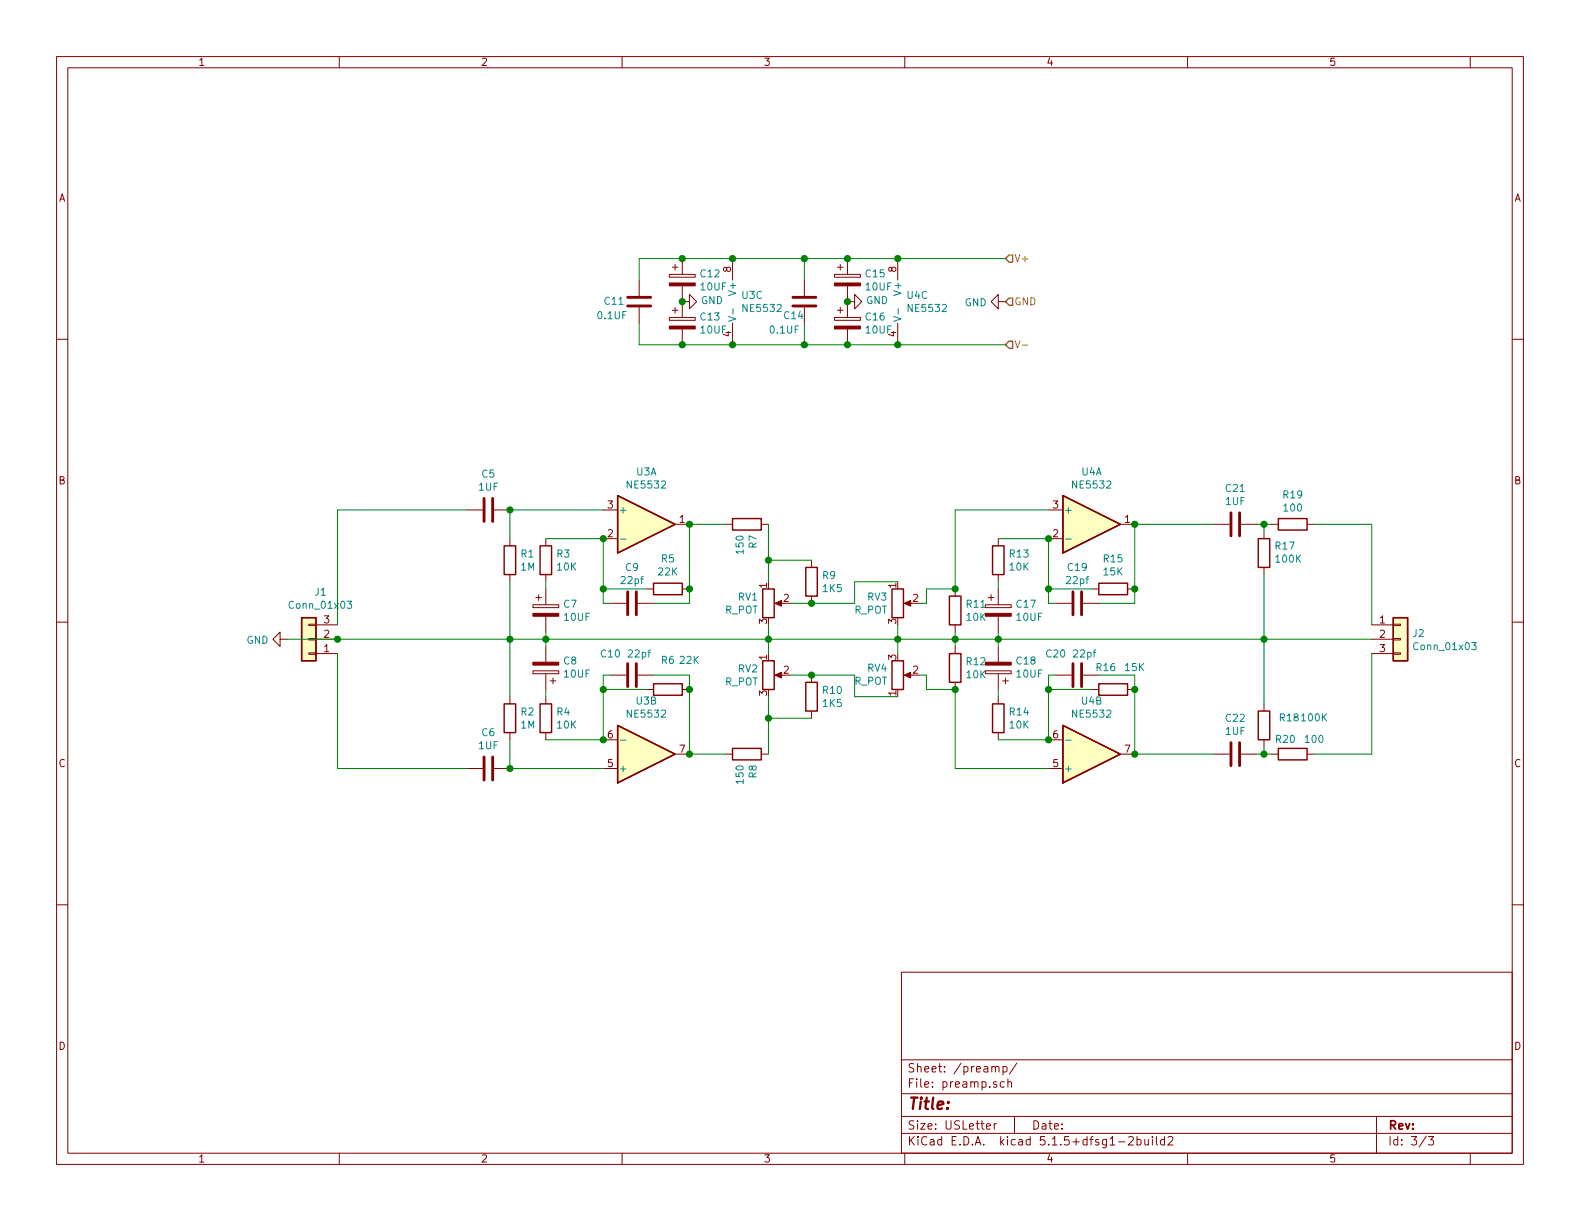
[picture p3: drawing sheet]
<svg xmlns="http://www.w3.org/2000/svg" width="279mm" height="216mm" viewBox="0 0 279 216" stroke-linecap="round" stroke-linejoin="round" font-family="sans-serif">
<g fill="none" stroke="#840000" stroke-width=".18">
<path d="M10 10h259.4v195.9h-259.4zM12 12h255.4v191.9h-255.4zM60 10v2M110 10v2M160 10v2M210 10v2M260 10v2M10 60h2M113 49.5v2.8M113 54.4v2.8M118.4 56.1h4.5v.5h-4.5zM118.4 48.5h4.5v.5h-4.5z"/>
<path d="M118.9 47.2h1M118.9 54.9h1M119.4 46.7v1.1M119.4 54.4v1M120.6 53.3h1.3v-1.2l1.3 1.2-1.3 1.3v-1.3M120.6 45.7v2.8M120.6 50.5v5.6M120.6 58.2v2.8M129.5 45.7v3.8M129.5 57.2v3.8M142.2 49.5v2.8M142.2 54.4v2.8"/>
<path d="M147.6 48.5h4.5v.5h-4.5zM147.6 56.1h4.5v.5h-4.5zM148.1 47.2h1M148.1 54.9h1M148.6 46.7v1.1M148.6 54.4v1M149.9 53.3h1.2v-1.2l1.3 1.2-1.3 1.3v-1.3M149.9 45.7v2.8M149.9 50.5v5.6M149.9 58.2v2.8M158.7 45.7v3.8M158.7 57.2v3.8"/>
<path d="M176.5 53.3v-1.2l-1.2 1.2 1.2 1.3v-1.3h1.3M267.4 60h2M82.5 90.2h2.8M87.4 90.2h2.8M90.2 95.3v1.2M96.5 95.3v1.2M106.7 95.3h2.5M106.7 90.2h2.5M119.4 92.7h2.5M128.3 92.7h1.2M134.6 92.7h1.3M143.5 99.1v1.2"/>
<path d="M176.5 95.3v1.2M185.4 95.3h2.6M185.4 90.2h2.6M198.1 92.7h2.6M214.6 92.7h2.8M219.5 92.7h2.7M223.5 94v1.3M224.8 92.7h1.3M231.1 92.7h1.3M10 110h2M49.5 113v-1.2l-1.2 1.2 1.2 1.3v-1.3h1.3M54.6 110.4h1.3v.2h-1.3z"/>
<path d="M54.6 115.4h1.3v.3h-1.3zM54.6 112.9h1.3v.3h-1.3zM55.9 110.5h3.8M55.9 113h3.8M55.9 115.6h3.8M90.2 101.6v1.3M94.2 106.9h4.6v.5h-4.6zM94.2 118.6h4.6v.5h-4.6zM94.7 105.7h1.1M95.2 105.2v1M96.5 101.6v1.3M96.5 104.1v2.8"/>
<path d="M96.5 109v2.8M96.5 114.3v2.8M96.5 119.1v2.8M97.8 119.9v1M107.9 119.4h2.8M107.9 106.7h2.8M112.8 119.4h2.8M112.8 106.7h2.8M114.3 104.1h1.3M120.6 104.1h1.3M137.4 119.4h1M137.4 106.7h1"/>
<path d="M143.5 105.4v1.3M143.5 119.4v1.3M160.3 119.4h1M160.3 106.7h1M168.9 104.1v1.3M168.9 110.5v1.3M168.9 114.3v1.3M174.2 118.6h4.6v.5h-4.6zM174.2 106.9h4.6v.5h-4.6zM174.8 105.7h1M175.3 105.2v1M176.5 101.6v1.3"/>
<path d="M176.5 104.1v2.8M176.5 109v2.8M176.5 114.3v2.8M176.5 119.1v2.8M177.8 119.9v1M186.7 119.4h2.8M186.7 106.7h2.8M191.5 119.4h2.8M191.5 106.7h2.8M193 104.1h1.3M199.4 104.1h1.3M223.5 100.3v1.3"/>
<path d="M242.6 110.5h3.8M242.6 113h3.8M242.6 115.6h3.8M246.4 115.4h1.2v.3h-1.2zM246.4 110.4h1.2v.2h-1.2zM246.4 112.9h1.2v.3h-1.2zM267.4 110h2M82.5 135.9h2.8M87.4 135.9h2.8M90.2 123.2v1.3M90.2 129.5v1.3M96.5 123.2v1.3"/>
<path d="M96.5 129.5v1.3M97.3 120.4h1M106.7 135.9h2.5M106.7 130.8h2.5M114.3 121.9h1.3M119.4 133.4h2.5M120.6 121.9h1.3M128.3 133.4h1.2M134.6 133.4h1.3M143.5 125.7v1.3M168.9 120.7v1.2M176.5 123.2v1.3"/>
<path d="M176.5 129.5v1.3M177.3 120.4h1M185.4 135.9h2.6M185.4 130.8h2.6M193 121.9h1.3M198.1 133.4h2.6M199.4 121.9h1.3M214.6 133.4h2.8M219.5 133.4h2.7M223.5 124.5v1.2M223.5 130.8v1.3M224.8 133.4h1.3"/>
<path d="M231.1 133.4h1.3M10 160h2M267.4 160h2M159.4 171.9h108v32h-108zM159.4 197.4h108M159.4 193.4h108M159.4 187.4h108M174.4 199.2l.8-.2-.1-.2-.4-.1-.3 .2 .1 .7h.6M175.4 188.7l.2-.1h.3l.1 1M175.8 198.7v1M176 188.8l.2-.2h.4l.1 1M176.2 198.7l-.3 .1-.1 .2"/>
<path d="M177.4 188.6h.4l.3 .2-.1 .6-.2 .2-.4-.1M177.4 188.6v1.5M177.6 191.3h-.4l-.3 .2 .1 .7h.6M178.2 191.4l.3-.1h.3l.1 1M178.2 190.8v1.5M179.4 197.4v3M179.8 188l-1.3 1.9M243.4 197.4v6.5M60 203.9v2M110 203.9v2M159.4 200.4h108M160 203.9v2"/>
<path d="M197.8 201.9h1.1M199.6 201.1l.2-.1h.4l.2 .4-.9 1.1h.9M201.1 201.5h.4l.3 .3-.1 .6h-.6M201.1 201v1.5M202.4 201.5l.1 .9 .3 .1 .3-.2M203.1 201.5v1M203.8 201v.1M203.8 201.5v1M204.5 201v1.3l.2 .2M205.9 201.5h-.4l-.3 .3 .1 .5 .2 .2 .4-.1M205.9 201v1.5M206.6 201.1l.2-.1h.3l.3 .4-.9 1.1h.9"/>
<path d="M210 203.9v2M252.2 200.9l-1.2 1.9M252.6 201h.9l-.5 .5 .4 .2v.6l-.2 .2-.6-.2M260 203.9v2"/>
</g>
<g fill="none" stroke="#840000" stroke-width=".25">
<path d="M89.2 96.5h2v5.1h-2zM95.5 96.5h2v5.1h-2zM109.2 87.6l10.2 5.1-10.2 5.1zM129.5 91.7h5.1v2h-5.1zM175.5 96.5h2v5.1h-2zM188 87.6l10.1 5.1-10.1 5.1zM222.5 95.3h2v5h-2zM226.1 91.7h5v2h-5zM53.3 109.2h2.6v7.6h-2.6zM115.6 103.1h5v2.1h-5zM134.9 116.8h2v5.1h-2zM134.9 104.1h2v5.1h-2z"/>
<path d="M142.5 100.3h2v5.1h-2zM157.7 116.8h2.1v5.1h-2.1zM157.7 104.1h2.1v5.1h-2.1zM167.9 105.4h2v5.1h-2zM167.9 115.6h2v5.1h-2zM194.3 103.1h5.1v2.1h-5.1zM246.4 109.2h2.5v7.6h-2.5zM89.2 124.5h2v5h-2zM95.5 124.5h2v5h-2zM109.2 128.3l10.2 5.1-10.2 5zM115.6 120.9h5v2h-5zM129.5 132.3h5.1v2.1h-5.1z"/>
<path d="M142.5 120.7h2v5h-2zM175.5 124.5h2v5h-2zM188 128.3l10.1 5.1-10.1 5zM194.3 120.9h5.1v2h-5.1zM222.5 125.7h2v5.1h-2zM226.1 132.3h5v2.1h-5z"/>
</g>
<g fill="none" stroke="#840000" stroke-width=".51">
<path d="M111 52.6h4.1M111 54.1h4.1M140.2 52.6h4.1M140.2 54.1h4.1M85.6 88.1v4.1M87.1 88.1v4.1M217.7 90.7v4M219.2 90.7v4M111 104.6v4.1M111 117.3v4.1M112.5 104.6v4.1M112.5 117.3v4.1"/>
<path d="M189.7 104.6v4.1M189.7 117.3v4.1M191.3 104.6v4.1M191.3 117.3v4.1M85.6 133.9v4M87.1 133.9v4M217.7 131.3v4.1M219.2 131.3v4.1"/>
</g>
<g fill="#840000" stroke="#840000" stroke-width=".18">
<path d="M147.6 50h4.5v.5h-4.5z"/>
<path d="M147.6 57.7h4.5v.5h-4.5z"/>
<path d="M174.2 117.1h4.6v.5h-4.6z"/>
<path d="M174.2 108.5h4.6v.5h-4.6z"/>
<path d="M159.9 119.4l1.1-.5v1z"/>
<path d="M94.2 108.5h4.6v.5h-4.6z"/>
<path d="M94.2 117.1h4.6v.5h-4.6z"/>
<path d="M159.9 106.7l1.1-.5v1z"/>
<path d="M118.4 57.7h4.5v.5h-4.5z"/>
<path d="M118.4 50h4.5v.5h-4.5z"/>
<path d="M137 119.4l1.2-.5v1z"/>
<path d="M137 106.7l1.2-.5v1z"/>
</g>
<g fill="#ffffc2" stroke="#ffffc2" stroke-width=".18">
<path d="M246.4 109.2h2.5v7.6h-2.5z"/>
<path d="M53.3 109.2h2.6v7.6h-2.6z"/>
<path d="M188 128.3l10.1 5.1-10.1 5z"/>
<path d="M188 87.6l10.1 5.1-10.1 5.1z"/>
<path d="M109.2 128.3l10.2 5.1-10.2 5z"/>
<path d="M109.2 87.6l10.2 5.1-10.2 5.1z"/>
</g>
<path d="M128.8 56l1.3 .4-1.3 .4M129.6 54.6v.9M158 56l1.3 .4-1.3 .4M158.8 54.6v.9M109.7 95.3h1M188.4 95.3h1M61.4 106.3h.8l-.4 .5 .3 .1v.6l-.5 .1-.2-.2M260.2 113.6h.8l-.4 .5 .4 .1-.1 .6-.4 .1-.3-.1M109.7 130.9h1M188.4 130.9h1" fill="none" stroke="#008484" stroke-width=".18"/>
<g fill="none" stroke="#008400" stroke-width=".18">
<path d="M113 57.2v3.8h64.8M142.2 45.7v3.8M142.2 57.2v3.8M177.8 45.7h-64.8v3.8M82.5 90.2h-22.8v20.3M96.5 95.3h10.2v11.4h1.2M106.7 90.2h-16.5v5.1M128.3 92.7h-6.4v14h-6.3M135.9 92.7v10.2M135.9 99.1h7.6M176.5 95.3h8.9v11.4h1.3M185.4 90.2h-16.5v13.9h-5.1v2.6h-1.2"/>
<path d="M214.6 92.7h-13.9v14h-6.4M222.2 92.7h2.6M223.5 92.7v1.3M232.4 92.7h10.2v17.8M50.8 113h191.8M59.7 115.6v20.3h22.8M90.2 102.9v20.3M96.5 102.9v1.2M96.5 111.8v2.5M106.7 104.1h7.6M107.9 119.4h-1.2v11.4h-10.2M115.6 119.4h6.3v14h6.4"/>
<path d="M135.9 110.5v5.1M139.7 119.4h11.4v3.8h7.6M158.7 102.9h-7.6v3.8h-11.4M158.7 110.5v5.1M162.6 119.4h1.2v2.5h5.1v14h16.5M168.9 111.8v2.5M176.5 102.9v1.2M176.5 111.8v2.5M185.4 104.1h7.6M186.7 119.4h-1.3v11.4h-8.9M194.3 119.4h6.4v14h13.9M223.5 101.6v22.9"/>
<path d="M242.6 115.6v17.8h-10.2M90.2 130.8v5.1h16.5M96.5 121.9v1.3M106.7 121.9h7.6M135.9 123.2v10.2M135.9 127h7.6M176.5 121.9v1.3M185.4 121.9h7.6M222.2 133.4h2.6M223.5 132.1v1.3"/>
</g>
<path d="M177.8 45.7l.6-.6h.7v1.3h-.7zM177.8 53.3l.6-.6h.7v1.3h-.7zM178.4 60.3h.7v1.3h-.7l-.6-.6z" fill="none" stroke="#848400" stroke-width=".25"/>
<path d="M179.5 60.2l.4 1.3 .5-1.3M180.8 61h.9" fill="none" stroke="#848400" stroke-width=".18"/>
<g fill="#008400" stroke="#008400" stroke-width=".25">
<circle cx="90.2" cy="113" r=".51"/>
<circle cx="142.2" cy="61" r=".51"/>
<circle cx="129.5" cy="61" r=".51"/>
<circle cx="106.7" cy="104.1" r=".51"/>
<circle cx="121.9" cy="104.1" r=".51"/>
<circle cx="149.9" cy="45.7" r=".51"/>
<circle cx="121.9" cy="92.7" r=".51"/>
<circle cx="90.2" cy="90.2" r=".51"/>
<circle cx="90.2" cy="135.9" r=".51"/>
<circle cx="121.9" cy="133.4" r=".51"/>
<circle cx="106.7" cy="95.3" r=".51"/>
<circle cx="106.7" cy="130.8" r=".51"/>
<circle cx="59.7" cy="113" r=".51"/>
<circle cx="200.7" cy="92.7" r=".51"/>
<circle cx="223.5" cy="92.7" r=".51"/>
<circle cx="96.5" cy="113" r=".51"/>
<circle cx="223.5" cy="113" r=".51"/>
<circle cx="223.5" cy="133.4" r=".51"/>
<circle cx="168.9" cy="113" r=".51"/>
<circle cx="168.9" cy="121.9" r=".51"/>
<circle cx="168.9" cy="104.1" r=".51"/>
<circle cx="176.5" cy="113" r=".51"/>
<circle cx="158.8" cy="113" r=".51"/>
<circle cx="185.4" cy="95.3" r=".51"/>
<circle cx="200.7" cy="133.4" r=".51"/>
<circle cx="200.7" cy="121.9" r=".51"/>
<circle cx="185.4" cy="130.8" r=".51"/>
<circle cx="185.4" cy="121.9" r=".51"/>
<circle cx="185.4" cy="104.1" r=".51"/>
<circle cx="200.7" cy="104.1" r=".51"/>
<circle cx="129.5" cy="45.7" r=".51"/>
<circle cx="135.9" cy="113" r=".51"/>
<circle cx="143.5" cy="106.7" r=".51"/>
<circle cx="120.7" cy="45.7" r=".51"/>
<circle cx="143.5" cy="119.4" r=".51"/>
<circle cx="135.9" cy="99.1" r=".51"/>
<circle cx="135.9" cy="127" r=".51"/>
<circle cx="149.9" cy="53.3" r=".51"/>
<circle cx="149.9" cy="61" r=".51"/>
<circle cx="120.7" cy="53.3" r=".51"/>
<circle cx="120.7" cy="61" r=".51"/>
<circle cx="121.9" cy="121.9" r=".51"/>
<circle cx="158.8" cy="45.7" r=".51"/>
<circle cx="158.8" cy="61" r=".51"/>
<circle cx="106.7" cy="121.9" r=".51"/>
<circle cx="142.2" cy="45.7" r=".51"/>
</g>
<text font-size="2.8" fill="#840000" x="160.4" y="196.2">Title:</text>
<g font-size="2.1" fill="#840000">
<text x="160.4" y="189.6">Sheet: /preamp/</text>
<text x="160.4" y="192.3">File: preamp.sch</text>
<text x="160.4" y="202.5">KiCad E.D.A. kicad 5.1.5+dfsg1-2build2</text>
<text x="160.4" y="199.7">Size: USLetter</text>
<text x="182.4" y="199.7">Date:</text>
<text x="245.4" y="199.7">Rev:</text>
<text x="245.4" y="202.5">Id: 3/3</text>
</g>
<g font-size="1.8" fill="#840000">
<text x="35" y="11.6">1</text>
<text x="85" y="11.6">2</text>
<text x="135" y="11.6">3</text>
<text x="185" y="11.6">4</text>
<text x="235" y="11.6">5</text>
<text x="10.4" y="35.6">A</text>
<text x="267.8" y="35.6">A</text>
<text x="129.3" y="48.1" transform="rotate(-90 129.3 48.1)">8</text>
<text x="158.5" y="48.1" transform="rotate(-90 158.5 48.1)">8</text>
<text x="129.3" y="59.5" transform="rotate(-90 129.3 59.5)">4</text>
<text x="158.5" y="59.5" transform="rotate(-90 158.5 59.5)">4</text>
<text x="10.4" y="85.6">B</text>
<text x="107.5" y="89.9">3</text>
<text x="186.2" y="89.9">3</text>
<text x="267.8" y="85.6">B</text>
<text x="107.5" y="95">2</text>
<text x="120.2" y="92.5">1</text>
<text x="186.2" y="95">2</text>
<text x="198.9" y="92.5">1</text>
<text x="135.6" y="104" transform="rotate(-90 135.6 104)">1</text>
<text x="138.6" y="106.4">2</text>
<text x="158.5" y="104" transform="rotate(-90 158.5 104)">1</text>
<text x="161.4" y="106.4">2</text>
<text x="57.3" y="112.8">2</text>
<text x="57.3" y="110.2">3</text>
<text x="135.6" y="110.3" transform="rotate(-90 135.6 110.3)">3</text>
<text x="158.5" y="110.3" transform="rotate(-90 158.5 110.3)">3</text>
<text x="244" y="110.2">1</text>
<text x="244" y="112.8">2</text>
<text x="57.3" y="115.3">1</text>
<text x="135.6" y="116.7" transform="rotate(-90 135.6 116.7)">1</text>
<text x="138.6" y="119.1">2</text>
<text x="158.5" y="116.7" transform="rotate(-90 158.5 116.7)">3</text>
<text x="161.4" y="119.1">2</text>
<text x="244" y="115.3">3</text>
<text x="135.6" y="123" transform="rotate(-90 135.6 123)">3</text>
<text x="158.5" y="123" transform="rotate(-90 158.5 123)">1</text>
<text x="107.5" y="130.6">6</text>
<text x="186.2" y="130.6">6</text>
<text x="10.4" y="135.6">C</text>
<text x="107.5" y="135.6">5</text>
<text x="120.2" y="133.1">7</text>
<text x="186.2" y="135.6">5</text>
<text x="198.9" y="133.1">7</text>
<text x="267.8" y="135.6">C</text>
<text x="10.4" y="185.6">D</text>
<text x="267.8" y="185.6">D</text>
<text x="35" y="205.5">1</text>
<text x="85" y="205.5">2</text>
<text x="135" y="205.5">3</text>
<text x="185" y="205.5">4</text>
<text x="235" y="205.5">5</text>
</g>
<g font-size="1.8" fill="#848400">
<text x="179.3" y="46.4">V+</text>
<text x="179.3" y="54">GND</text>
</g>
<g font-size="1.8" fill="#008484">
<text x="107" y="53.9">C11</text>
<text x="123.9" y="49">C12</text>
<text x="124" y="53.8">GND</text>
<text x="124" y="51.4">10UF</text>
<text x="130.2" y="51.9" transform="rotate(-90 130.2 51.9)">V+</text>
<text x="131.2" y="52.9">U3C</text>
<text x="153.1" y="49">C15</text>
<text x="153.2" y="53.8">GND</text>
<text x="153.2" y="51.4">10UF</text>
<text x="159.4" y="51.9" transform="rotate(-90 159.4 51.9)">V+</text>
<text x="160.5" y="52.9">U4C</text>
<text x="105.8" y="56.4">0.1UF</text>
<text x="123.9" y="56.7">C13</text>
<text x="124" y="59">10UF</text>
<text x="131.5" y="55.2">NE5532</text>
<text x="136.3" y="59">0.1UF</text>
<text x="138.7" y="56.4">C14</text>
<text x="153.1" y="56.7">C16</text>
<text x="153.2" y="59">10UF</text>
<text x="160.8" y="55.2">NE5532</text>
<text x="170.6" y="54.2">GND</text>
<text x="84.7" y="86.8">1UF</text>
<text x="85.2" y="84.5">C5</text>
<text x="111.1" y="86.4">NE5532</text>
<text x="112.5" y="84.1">U3A</text>
<text x="189.8" y="86.4">NE5532</text>
<text x="191.3" y="84.1">U4A</text>
<text x="216.8" y="89.3">1UF</text>
<text x="216.8" y="87">C21</text>
<text x="227" y="88.1">R19</text>
<text x="109.3" y="90.8">+</text>
<text x="188.1" y="90.8">+</text>
<text x="227.1" y="90.4">100</text>
<text x="92.1" y="100.9">1M</text>
<text x="92.2" y="98.6">R1</text>
<text x="98.5" y="98.6">R3</text>
<text x="98.6" y="100.9">10K</text>
<text x="110.6" y="101">C9</text>
<text x="116.5" y="101.8">22K</text>
<text x="117" y="99.4">R5</text>
<text x="131.5" y="97.8" transform="rotate(-90 131.5 97.8)">150</text>
<text x="133.8" y="96.9" transform="rotate(-90 133.8 96.9)">R7</text>
<text x="178.6" y="98.6">R13</text>
<text x="178.6" y="100.9">10K</text>
<text x="188.9" y="101">C19</text>
<text x="195.2" y="99.4">R15</text>
<text x="195.2" y="101.8">15K</text>
<text x="225.6" y="97.2">R17</text>
<text x="225.7" y="99.5">100K</text>
<text x="51.5" y="107.6">Conn_01x03</text>
<text x="55.7" y="105.3">J1</text>
<text x="99.7" y="107.5">C7</text>
<text x="110" y="103.3">22pf</text>
<text x="130.6" y="106.2">RV1</text>
<text x="145.5" y="102.4">R9</text>
<text x="145.6" y="104.7">1K5</text>
<text x="153.4" y="106.2">RV3</text>
<text x="171" y="107.5">R11</text>
<text x="179.8" y="107.5">C17</text>
<text x="188.7" y="103.3">22pf</text>
<text x="43.6" y="113.8">GND</text>
<text x="99.8" y="109.8">10UF</text>
<text x="128.2" y="108.5">R_POT</text>
<text x="151.1" y="108.5">R_POT</text>
<text x="171" y="109.8">10K</text>
<text x="179.9" y="109.8">10UF</text>
<text x="249.9" y="112.6">J2</text>
<text x="99.7" y="117.5">C8</text>
<text x="99.8" y="119.8">10UF</text>
<text x="106.3" y="116.3">C10</text>
<text x="111.2" y="116.3">22pf</text>
<text x="117" y="117.4">R6</text>
<text x="120.3" y="117.4">22K</text>
<text x="130.6" y="118.9">RV2</text>
<text x="153.4" y="118.8">RV4</text>
<text x="171" y="117.6">R12</text>
<text x="171" y="119.9">10K</text>
<text x="179.8" y="117.5">C18</text>
<text x="179.9" y="119.8">10UF</text>
<text x="185.1" y="116.3">C20</text>
<text x="190" y="116.3">22pf</text>
<text x="193.9" y="118.7">R16</text>
<text x="199" y="118.7">15K</text>
<text x="250.3" y="115">Conn_01x03</text>
<text x="112.5" y="124.6">U3B</text>
<text x="128.2" y="121.2">R_POT</text>
<text x="145.6" y="122.7">R10</text>
<text x="145.6" y="125">1K5</text>
<text x="151.1" y="121.1">R_POT</text>
<text x="191.3" y="124.6">U4B</text>
<text x="85.2" y="130.2">C6</text>
<text x="92.1" y="128.8">1M</text>
<text x="92.2" y="126.5">R2</text>
<text x="98.5" y="126.5">R4</text>
<text x="98.6" y="128.8">10K</text>
<text x="111.1" y="126.9">NE5532</text>
<text x="178.6" y="126.5">R14</text>
<text x="178.6" y="128.8">10K</text>
<text x="189.8" y="126.9">NE5532</text>
<text x="216.8" y="129.9">1UF</text>
<text x="216.8" y="127.6">C22</text>
<text x="225.7" y="131.4">R20</text>
<text x="226.3" y="127.6">R18</text>
<text x="230.3" y="127.6">100K</text>
<text x="230.9" y="131.4">100</text>
<text x="84.7" y="132.5">1UF</text>
<text x="109.3" y="136.5">+</text>
<text x="133.8" y="137.6" transform="rotate(-90 133.8 137.6)">R8</text>
<text x="188.1" y="136.5">+</text>
<text x="131.5" y="138.5" transform="rotate(-90 131.5 138.5)">150</text>
</g>
</svg>
